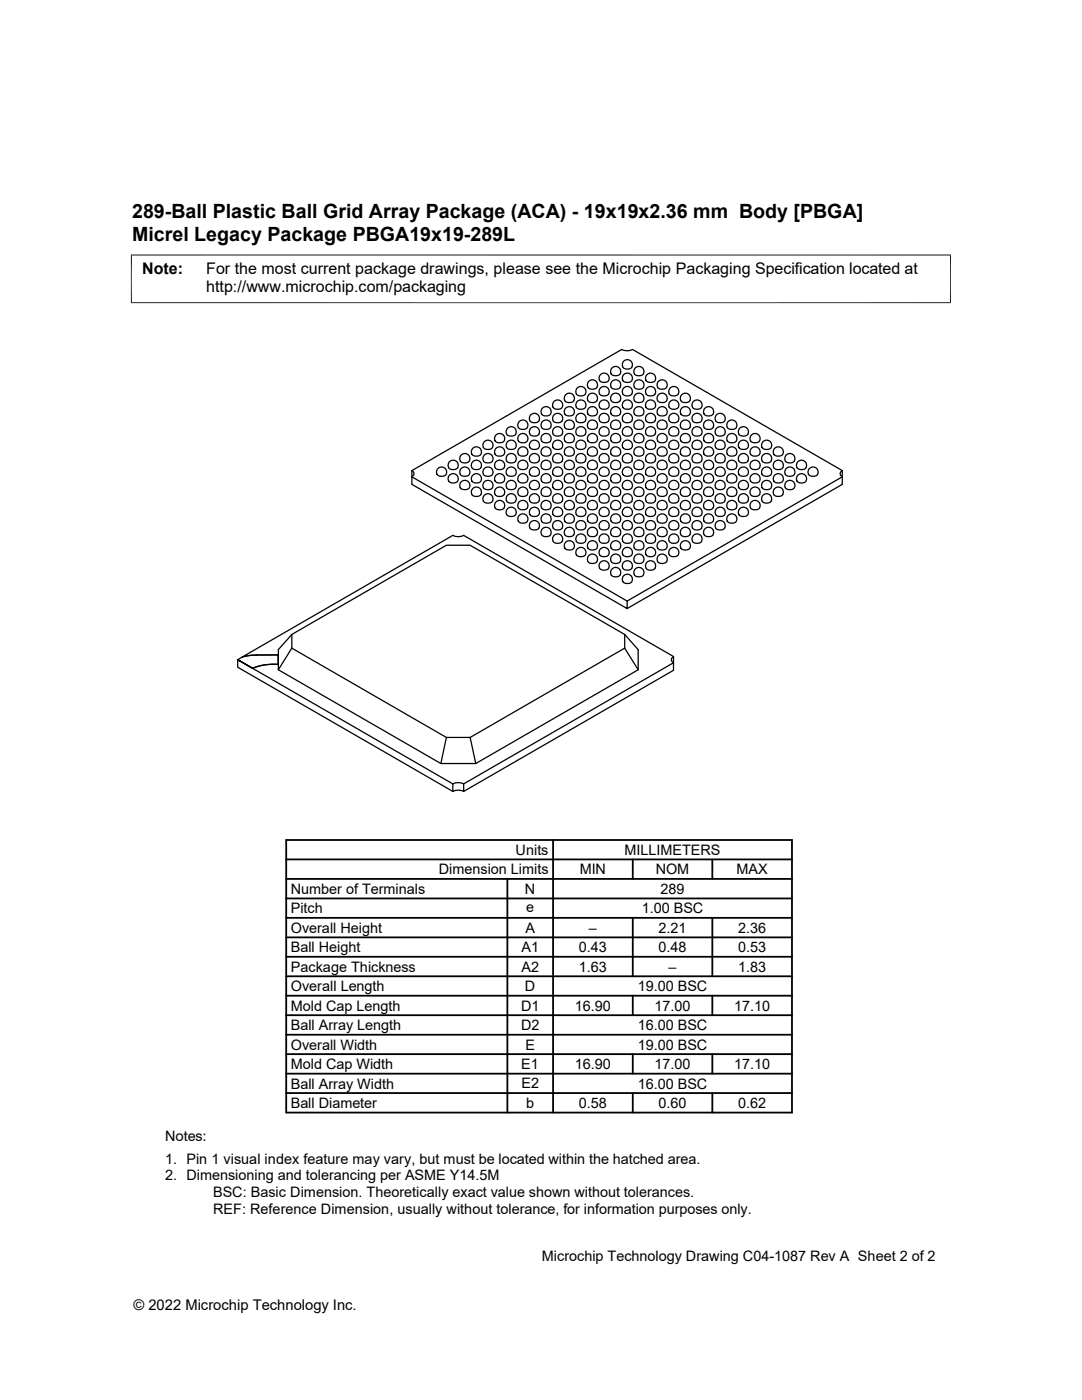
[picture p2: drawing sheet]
<svg xmlns="http://www.w3.org/2000/svg" width="216mm" height="279mm" viewBox="0 0 216 279" stroke-linecap="round" stroke-linejoin="round" font-family="sans-serif">
<g fill="none" stroke="#000" stroke-width=".25">
<path d="M112.7 79.9a1.23 1.23 0 0 0 1.8 0M112.7 79.9a1.01 1.01 0 0 1 .9-1.4 1.01 1.01 0 0 1 .9 1.4M115 78.6a1.23 1.23 0 0 0 1.8 0M115 78.6a1.01 1.01 0 0 1 .9-1.5 1.01 1.01 0 0 1 .9 1.5M117.3 79.9a1.23 1.23 0 0 0 1.8 0M117.3 79.9a1.01 1.01 0 0 1 .9-1.4 1.01 1.01 0 0 1 .9 1.4M117.5 76.1a.98 .98 0 0 1 1.5 .1 .98 .98 0 0 1-.4 1.4 .96 .96 0 0 1-1.2-.2 .96 .96 0 0 1 .1-1.3zM119.6 78.6a1.23 1.23 0 0 0 1.9 0M119.6 78.6a1.01 1.01 0 0 1 .9-1.5 1.01 1.01 0 0 1 1 1.5M119.8 74.8a.97 .97 0 0 1 1.5 0 .97 .97 0 0 1-.4 1.5 .95 .95 0 0 1-1.1-.2 .95 .95 0 0 1-.1-1.1zM121.9 79.9a1.23 1.23 0 0 0 1.9 0M121.9 79.9a1.01 1.01 0 0 1 1-1.4 1.01 1.01 0 0 1 .9 1.4"/>
<path d="M122.1 76.1a.98 .98 0 0 1 1.5 .1 .98 .98 0 0 1-.3 1.4 .96 .96 0 0 1-1.3-.2 .96 .96 0 0 1 .1-1.3zM122.1 73.4a.97 .97 0 0 1 1.5 .1 .97 .97 0 0 1-.3 1.5 .95 .95 0 0 1-1.2-.2 .95 .95 0 0 1-.1-1.2zM124.3 78.6a1.23 1.23 0 0 0 1.8 0M124.3 78.6a1.01 1.01 0 0 1 .9-1.5 1.01 1.01 0 0 1 .9 1.5M124.3 73.3a1.23 1.23 0 0 0 1.8 0M124.3 73.2a1.01 1.01 0 0 1 .9-1.4 1.01 1.01 0 0 1 .9 1.4M124.4 74.8a.97 .97 0 0 1 1.6 0 .97 .97 0 0 1-.4 1.5 .95 .95 0 0 1-1.2-.2 .95 .95 0 0 1-.1-1.1zM126.6 79.9a1.23 1.23 0 0 0 1.8 0M126.6 79.9a1.01 1.01 0 0 1 .9-1.4 1.01 1.01 0 0 1 .9 1.4M126.7 76.1a.98 .98 0 0 1 1.6 .1 .98 .98 0 0 1-.4 1.4 .96 .96 0 0 1-1.3-.2 .96 .96 0 0 1 .1-1.3zM126.7 73.4a.97 .97 0 0 1 1.6 .1 .97 .97 0 0 1-.4 1.5 .95 .95 0 0 1-1.2-.2 .95 .95 0 0 1-.1-1.2zM128.9 78.6a1.23 1.23 0 0 0 1.8 0"/>
<path d="M128.9 78.6a1.01 1.01 0 0 1 .9-1.5 1.01 1.01 0 0 1 .9 1.5M129.1 74.8a.97 .97 0 0 1 1.5 0 .97 .97 0 0 1-.4 1.5 .95 .95 0 0 1-1.1-.2 .95 .95 0 0 1-.2-1.1zM131.2 79.9a1.23 1.23 0 0 0 1.8 0M131.2 79.9a1.01 1.01 0 0 1 .9-1.4 1.01 1.01 0 0 1 .9 1.4M131.4 76.1a.98 .98 0 0 1 1.5 .1 .98 .98 0 0 1-.4 1.4 .96 .96 0 0 1-1.2-.2 .96 .96 0 0 1 .1-1.3zM133.5 78.6a1.23 1.23 0 0 0 1.9 0M133.5 78.6a1.01 1.01 0 0 1 1-1.5 1.01 1.01 0 0 1 .9 1.5M135.8 79.9a1.23 1.23 0 0 0 1.9 0M135.8 79.9a1.01 1.01 0 0 1 1-1.4 1.01 1.01 0 0 1 .9 1.4M82.2 93.9a.65 .65 0 0 1 .4 .6 .65 .65 0 0 1-.4 .6M82.2 95.2v-1.3l41.9-24.2a2.38 2.38 0 0 0 2.1 0l41.9 24.2v2.8l-43 24.8M87.4 93.5a.97 .97 0 0 1 1.5 0 .97 .97 0 0 1-.4 1.5 .95 .95 0 0 1-1.1-.2 .95 .95 0 0 1-.2-1.1z"/>
<path d="M89.5 93.3a1.23 1.23 0 0 0 1.8 0M89.5 93.3a1.01 1.01 0 0 1 .9-1.5 1.01 1.01 0 0 1 .9 1.5M89.7 94.8a.97 .97 0 0 1 1.5 .1 .97 .97 0 0 1-.4 1.5 .95 .95 0 0 1-1.1-.2 .95 .95 0 0 1-.1-1.2zM92 96.2a.97 .97 0 0 1 1.5 0 .97 .97 0 0 1-.3 1.5 .95 .95 0 0 1-1.2-.2 .95 .95 0 0 1-.1-1.1zM92 93.5a.97 .97 0 0 1 1.5 0 .97 .97 0 0 1-.3 1.5 .95 .95 0 0 1-1.2-.2 .95 .95 0 0 1-.1-1.1zM92 90.8a.98 .98 0 0 1 1.5 .1 .98 .98 0 0 1-.3 1.5 .96 .96 0 0 1-1.3-.3 .96 .96 0 0 1 .1-1.3zM94.1 93.3a1.23 1.23 0 0 0 1.9 0M94.1 93.3a1.01 1.01 0 0 1 1-1.5 1.01 1.01 0 0 1 .9 1.5M94.3 89.5a.97 .97 0 0 1 1.5 0 .97 .97 0 0 1-.3 1.5 .95 .95 0 0 1-1.2-.2 .95 .95 0 0 1-.1-1.1zM94.3 97.5a.98 .98 0 0 1 1.5 .1 .98 .98 0 0 1-.3 1.4 .96 .96 0 0 1-1.3-.2 .96 .96 0 0 1 .1-1.3zM94.3 94.8a.97 .97 0 0 1 1.5 .1 .97 .97 0 0 1-.3 1.5 .95 .95 0 0 1-1.2-.2 .95 .95 0 0 1-.1-1.2zM96.5 100a1.01 1.01 0 0 1 .9-1.5 1.01 1.01 0 0 1 .9 1.5"/>
<path d="M96.6 90.8a.98 .98 0 0 1 1.6 .1 .98 .98 0 0 1-.4 1.4 .96 .96 0 0 1-1.3-.2 .96 .96 0 0 1 .1-1.3zM96.6 88.2a.97 .97 0 0 1 1.5 0 .97 .97 0 0 1-.3 1.5 .95 .95 0 0 1-1.2-.2 .95 .95 0 0 1-.1-1.2zM96.6 96.2a.97 .97 0 0 1 1.5 0 .97 .97 0 0 1-.3 1.5 .95 .95 0 0 1-1.2-.2 .95 .95 0 0 1-.1-1.1zM96.6 93.5a.97 .97 0 0 1 1.5 0 .97 .97 0 0 1-.3 1.5 .95 .95 0 0 1-1.2-.2 .95 .95 0 0 1-.1-1.1zM98.8 93.3a1.23 1.23 0 0 0 1.8 0M98.8 93.3a1.01 1.01 0 0 1 .9-1.5 1.01 1.01 0 0 1 .9 1.5M99 89.5a.97 .97 0 0 1 1.5 0 .97 .97 0 0 1-.4 1.5 .95 .95 0 0 1-1.2-.2 .95 .95 0 0 1-.1-1.1zM99 86.8a.97 .97 0 0 1 1.5 .1 .97 .97 0 0 1-.4 1.4 .95 .95 0 0 1-1.2-.1 .95 .95 0 0 1-.1-1.2zM99 97.5a.98 .98 0 0 1 1.5 .1 .98 .98 0 0 1-.4 1.4 .96 .96 0 0 1-1.3-.2 .96 .96 0 0 1 .2-1.3zM99 94.8a.97 .97 0 0 1 1.5 .1 .97 .97 0 0 1-.4 1.5 .95 .95 0 0 1-1.2-.2 .95 .95 0 0 1-.1-1.2zM101.1 86.6a1.23 1.23 0 0 0 1.8 0M101.1 86.6a1.01 1.01 0 0 1 .9-1.4 1.01 1.01 0 0 1 .9 1.4"/>
<path d="M101.1 100a1.01 1.01 0 0 1 .9-1.5 1.01 1.01 0 0 1 .9 1.5M101.3 93.5a.97 .97 0 0 1 1.5 0 .97 .97 0 0 1-.4 1.5 .95 .95 0 0 1-1.1-.2 .95 .95 0 0 1-.2-1.1zM101.3 90.8a.98 .98 0 0 1 1.5 .1 .98 .98 0 0 1-.4 1.4 .96 .96 0 0 1-1.2-.2 .96 .96 0 0 1 .1-1.3zM101.3 88.2a.97 .97 0 0 1 1.5 0 .97 .97 0 0 1-.4 1.5 .95 .95 0 0 1-1.1-.2 .95 .95 0 0 1-.2-1.2zM101.3 96.2a.97 .97 0 0 1 1.5 0 .97 .97 0 0 1-.4 1.5 .95 .95 0 0 1-1.1-.2 .95 .95 0 0 1-.2-1.1zM103.4 93.3a1.23 1.23 0 0 0 1.8 0M103.4 93.3a1.01 1.01 0 0 1 .9-1.5 1.01 1.01 0 0 1 .9 1.5M103.6 94.8a.97 .97 0 0 1 1.5 .1 .97 .97 0 0 1-.4 1.5 .95 .95 0 0 1-1.1-.2 .95 .95 0 0 1-.1-1.2zM103.6 89.5a.97 .97 0 0 1 1.5 0 .97 .97 0 0 1-.4 1.5 .95 .95 0 0 1-1.1-.2 .95 .95 0 0 1-.1-1.1zM103.6 86.8a.97 .97 0 0 1 1.5 .1 .97 .97 0 0 1-.4 1.4 .95 .95 0 0 1-1.1-.1 .95 .95 0 0 1-.1-1.2zM103.6 84.1a.98 .98 0 0 1 1.5 .1 .98 .98 0 0 1-.4 1.5 .96 .96 0 0 1-1.2-.3 .96 .96 0 0 1 .1-1.3zM103.6 97.5a.98 .98 0 0 1 1.5 .1 .98 .98 0 0 1-.4 1.4 .96 .96 0 0 1-1.2-.2 .96 .96 0 0 1 .1-1.3z"/>
<path d="M105.7 86.6a1.23 1.23 0 0 0 1.8 0M105.7 86.6a1.01 1.01 0 0 1 .9-1.4 1.01 1.01 0 0 1 .9 1.4M105.7 100a1.01 1.01 0 0 1 .9-1.5 1.01 1.01 0 0 1 .9 1.5M105.9 82.8a.98 .98 0 0 1 1.5 0 .98 .98 0 0 1-.4 1.5 .96 .96 0 0 1-1.2-.2 .96 .96 0 0 1 .1-1.3zM105.9 96.2a.97 .97 0 0 1 1.5 0 .97 .97 0 0 1-.4 1.5 .95 .95 0 0 1-1.1-.2 .95 .95 0 0 1-.1-1.1zM105.9 93.5a.97 .97 0 0 1 1.5 0 .97 .97 0 0 1-.4 1.5 .95 .95 0 0 1-1.1-.2 .95 .95 0 0 1-.1-1.1zM105.9 90.8a.98 .98 0 0 1 1.5 .1 .98 .98 0 0 1-.4 1.5 .96 .96 0 0 1-1.2-.3 .96 .96 0 0 1 .1-1.3zM105.9 88.2a.97 .97 0 0 1 1.5 0 .97 .97 0 0 1-.4 1.5 .95 .95 0 0 1-1.1-.2 .95 .95 0 0 1-.1-1.2zM108.1 93.3a1.23 1.23 0 0 0 1.8 0M108.1 93.3a1.01 1.01 0 0 1 .9-1.5 1.01 1.01 0 0 1 .9 1.5M108.2 84.1a.98 .98 0 0 1 1.6 .1 .98 .98 0 0 1-.4 1.5 .96 .96 0 0 1-1.3-.3 .96 .96 0 0 1 .1-1.3zM108.2 81.5a.97 .97 0 0 1 1.5 0 .97 .97 0 0 1-.3 1.5 .95 .95 0 0 1-1.2-.2 .95 .95 0 0 1-.1-1.2z"/>
<path d="M108.2 97.5a.98 .98 0 0 1 1.6 .1 .98 .98 0 0 1-.4 1.4 .96 .96 0 0 1-1.3-.2 .96 .96 0 0 1 .1-1.3zM108.2 94.8a.97 .97 0 0 1 1.5 .1 .97 .97 0 0 1-.3 1.5 .95 .95 0 0 1-1.2-.2 .95 .95 0 0 1-.1-1.2zM108.2 89.5a.97 .97 0 0 1 1.5 0 .97 .97 0 0 1-.3 1.5 .95 .95 0 0 1-1.2-.2 .95 .95 0 0 1-.1-1.1zM108.2 86.8a.97 .97 0 0 1 1.5 .1 .97 .97 0 0 1-.3 1.4 .95 .95 0 0 1-1.2-.1 .95 .95 0 0 1-.1-1.2zM110.4 86.6a1.23 1.23 0 0 0 1.8 0M110.4 86.6a1.01 1.01 0 0 1 .9-1.4 1.01 1.01 0 0 1 .9 1.4M110.4 100a1.01 1.01 0 0 1 .9-1.5 1.01 1.01 0 0 1 .9 1.5M110.5 82.8a.98 .98 0 0 1 1.6 0 .98 .98 0 0 1-.4 1.5 .96 .96 0 0 1-1.3-.2 .96 .96 0 0 1 .1-1.3zM110.5 80.1a.97 .97 0 0 1 1.6 .1 .97 .97 0 0 1-.4 1.4 .95 .95 0 0 1-1.2-.1 .95 .95 0 0 1-.1-1.2zM110.5 96.2a.97 .97 0 0 1 1.6 0 .97 .97 0 0 1-.4 1.5 .95 .95 0 0 1-1.2-.2 .95 .95 0 0 1-.1-1.1zM110.5 93.5a.97 .97 0 0 1 1.6 0 .97 .97 0 0 1-.4 1.5 .95 .95 0 0 1-1.2-.2 .95 .95 0 0 1-.1-1.1zM110.5 90.8a.98 .98 0 0 1 1.6 .1 .98 .98 0 0 1-.4 1.5 .96 .96 0 0 1-1.3-.3 .96 .96 0 0 1 .1-1.3z"/>
<path d="M110.5 88.2a.97 .97 0 0 1 1.6 0 .97 .97 0 0 1-.4 1.5 .95 .95 0 0 1-1.2-.2 .95 .95 0 0 1-.1-1.2zM112.7 93.3a1.23 1.23 0 0 0 1.8 0M112.7 93.3a1.01 1.01 0 0 1 .9-1.5 1.01 1.01 0 0 1 .9 1.5M112.9 86.8a.97 .97 0 0 1 1.5 .1 .97 .97 0 0 1-.4 1.4 .95 .95 0 0 1-1.1-.1 .95 .95 0 0 1-.2-1.2zM112.9 84.1a.98 .98 0 0 1 1.5 .1 .98 .98 0 0 1-.4 1.5 .96 .96 0 0 1-1.2-.3 .96 .96 0 0 1 .1-1.3zM112.9 81.5a.97 .97 0 0 1 1.5 0 .97 .97 0 0 1-.4 1.5 .95 .95 0 0 1-1.1-.2 .95 .95 0 0 1-.2-1.2zM112.9 97.5a.98 .98 0 0 1 1.5 .1 .98 .98 0 0 1-.4 1.4 .96 .96 0 0 1-1.2-.2 .96 .96 0 0 1 .1-1.3zM112.9 94.8a.97 .97 0 0 1 1.5 .1 .97 .97 0 0 1-.4 1.5 .95 .95 0 0 1-1.1-.2 .95 .95 0 0 1-.2-1.2zM112.9 89.5a.97 .97 0 0 1 1.5 0 .97 .97 0 0 1-.4 1.5 .95 .95 0 0 1-1.1-.2 .95 .95 0 0 1-.2-1.1zM115 86.6a1.23 1.23 0 0 0 1.8 0M115 86.6a1.01 1.01 0 0 1 .9-1.4 1.01 1.01 0 0 1 .9 1.4M115 100a1.01 1.01 0 0 1 .9-1.5 1.01 1.01 0 0 1 .9 1.5"/>
<path d="M115.2 88.2a.97 .97 0 0 1 1.5 0 .97 .97 0 0 1-.4 1.5 .95 .95 0 0 1-1.1-.2 .95 .95 0 0 1-.2-1.2zM115.2 82.8a.98 .98 0 0 1 1.5 0 .98 .98 0 0 1-.4 1.5 .96 .96 0 0 1-1.2-.2 .96 .96 0 0 1 .1-1.3zM115.2 80.1a.97 .97 0 0 1 1.5 .1 .97 .97 0 0 1-.4 1.4 .95 .95 0 0 1-1.1-.1 .95 .95 0 0 1-.2-1.2zM115.2 96.2a.97 .97 0 0 1 1.5 0 .97 .97 0 0 1-.4 1.5 .95 .95 0 0 1-1.1-.2 .95 .95 0 0 1-.2-1.1zM115.2 93.5a.97 .97 0 0 1 1.5 0 .97 .97 0 0 1-.4 1.5 .95 .95 0 0 1-1.1-.2 .95 .95 0 0 1-.2-1.1zM115.2 90.8a.98 .98 0 0 1 1.5 .1 .98 .98 0 0 1-.4 1.5 .96 .96 0 0 1-1.2-.3 .96 .96 0 0 1 .1-1.3zM117.3 93.3a1.23 1.23 0 0 0 1.8 0M117.3 93.3a1.01 1.01 0 0 1 .9-1.5 1.01 1.01 0 0 1 .9 1.5M117.5 81.5a.97 .97 0 0 1 1.5 0 .97 .97 0 0 1-.4 1.5 .95 .95 0 0 1-1.1-.2 .95 .95 0 0 1-.2-1.2zM117.5 89.5a.97 .97 0 0 1 1.5 0 .97 .97 0 0 1-.4 1.5 .95 .95 0 0 1-1.1-.2 .95 .95 0 0 1-.2-1.1zM117.5 86.8a.97 .97 0 0 1 1.5 .1 .97 .97 0 0 1-.4 1.4 .95 .95 0 0 1-1.1-.1 .95 .95 0 0 1-.2-1.2zM117.5 84.1a.98 .98 0 0 1 1.5 .1 .98 .98 0 0 1-.4 1.5 .96 .96 0 0 1-1.2-.3 .96 .96 0 0 1 .1-1.3z"/>
<path d="M117.5 97.5a.98 .98 0 0 1 1.5 .1 .98 .98 0 0 1-.4 1.4 .96 .96 0 0 1-1.2-.2 .96 .96 0 0 1 .1-1.3zM117.5 94.8a.97 .97 0 0 1 1.5 .1 .97 .97 0 0 1-.4 1.5 .95 .95 0 0 1-1.1-.2 .95 .95 0 0 1-.2-1.2zM119.6 86.6a1.23 1.23 0 0 0 1.9 0M119.6 86.6a1.01 1.01 0 0 1 .9-1.4 1.01 1.01 0 0 1 1 1.4M119.6 100a1.01 1.01 0 0 1 .9-1.5 1.01 1.01 0 0 1 1 1.5M119.8 82.8a.98 .98 0 0 1 1.5 0 .98 .98 0 0 1-.4 1.5 .96 .96 0 0 1-1.2-.2 .96 .96 0 0 1 .1-1.3zM119.8 90.8a.98 .98 0 0 1 1.5 .1 .98 .98 0 0 1-.4 1.4 .96 .96 0 0 1-1.2-.2 .96 .96 0 0 1 .1-1.3zM119.8 80.1a.97 .97 0 0 1 1.5 .1 .97 .97 0 0 1-.4 1.4 .95 .95 0 0 1-1.1-.1 .95 .95 0 0 1-.1-1.2zM119.8 88.2a.97 .97 0 0 1 1.5 0 .97 .97 0 0 1-.4 1.5 .95 .95 0 0 1-1.1-.2 .95 .95 0 0 1-.1-1.2zM119.8 96.2a.97 .97 0 0 1 1.5 0 .97 .97 0 0 1-.4 1.5 .95 .95 0 0 1-1.1-.2 .95 .95 0 0 1-.1-1.1zM119.8 93.5a.97 .97 0 0 1 1.5 0 .97 .97 0 0 1-.4 1.5 .95 .95 0 0 1-1.1-.2 .95 .95 0 0 1-.1-1.1zM121.9 93.3a1.23 1.23 0 0 0 1.9 0"/>
<path d="M121.9 93.3a1.01 1.01 0 0 1 1-1.5 1.01 1.01 0 0 1 .9 1.5M122.1 84.1a.98 .98 0 0 1 1.5 .1 .98 .98 0 0 1-.3 1.5 .96 .96 0 0 1-1.3-.3 .96 .96 0 0 1 .1-1.3zM122.1 81.5a.97 .97 0 0 1 1.5 0 .97 .97 0 0 1-.3 1.5 .95 .95 0 0 1-1.2-.2 .95 .95 0 0 1-.1-1.2zM122.1 89.5a.97 .97 0 0 1 1.5 0 .97 .97 0 0 1-.3 1.5 .95 .95 0 0 1-1.2-.2 .95 .95 0 0 1-.1-1.1zM122.1 86.8a.97 .97 0 0 1 1.5 .1 .97 .97 0 0 1-.3 1.4 .95 .95 0 0 1-1.2-.1 .95 .95 0 0 1-.1-1.2zM122.1 97.5a.98 .98 0 0 1 1.5 .1 .98 .98 0 0 1-.3 1.4 .96 .96 0 0 1-1.3-.2 .96 .96 0 0 1 .1-1.3zM122.1 94.8a.97 .97 0 0 1 1.5 .1 .97 .97 0 0 1-.3 1.5 .95 .95 0 0 1-1.2-.2 .95 .95 0 0 1-.1-1.2zM124.3 86.6a1.23 1.23 0 0 0 1.8 0M124.3 86.6a1.01 1.01 0 0 1 .9-1.4 1.01 1.01 0 0 1 .9 1.4M124.3 100a1.01 1.01 0 0 1 .9-1.5 1.01 1.01 0 0 1 .9 1.5M124.4 93.5a.97 .97 0 0 1 1.6 0 .97 .97 0 0 1-.4 1.5 .95 .95 0 0 1-1.2-.2 .95 .95 0 0 1-.1-1.1zM124.4 82.8a.98 .98 0 0 1 1.6 0 .98 .98 0 0 1-.4 1.5 .96 .96 0 0 1-1.3-.2 .96 .96 0 0 1 .1-1.3z"/>
<path d="M124.4 90.8a.98 .98 0 0 1 1.6 .1 .98 .98 0 0 1-.4 1.5 .96 .96 0 0 1-1.3-.3 .96 .96 0 0 1 .1-1.3zM124.4 80.1a.97 .97 0 0 1 1.6 .1 .97 .97 0 0 1-.4 1.4 .95 .95 0 0 1-1.2-.1 .95 .95 0 0 1-.1-1.2zM124.4 88.2a.97 .97 0 0 1 1.6 0 .97 .97 0 0 1-.4 1.5 .95 .95 0 0 1-1.2-.2 .95 .95 0 0 1-.1-1.2zM124.4 96.2a.97 .97 0 0 1 1.6 0 .97 .97 0 0 1-.4 1.5 .95 .95 0 0 1-1.2-.2 .95 .95 0 0 1-.1-1.1zM126.6 93.3a1.23 1.23 0 0 0 1.8 0M126.6 93.3a1.01 1.01 0 0 1 .9-1.5 1.01 1.01 0 0 1 .9 1.5M126.7 86.8a.97 .97 0 0 1 1.6 .1 .97 .97 0 0 1-.4 1.4 .95 .95 0 0 1-1.2-.1 .95 .95 0 0 1-.1-1.2zM126.7 94.8a.97 .97 0 0 1 1.6 .1 .97 .97 0 0 1-.4 1.5 .95 .95 0 0 1-1.2-.2 .95 .95 0 0 1-.1-1.2zM126.7 84.1a.98 .98 0 0 1 1.6 .1 .98 .98 0 0 1-.4 1.5 .96 .96 0 0 1-1.3-.3 .96 .96 0 0 1 .1-1.3zM126.7 81.5a.97 .97 0 0 1 1.6 0 .97 .97 0 0 1-.4 1.5 .95 .95 0 0 1-1.2-.2 .95 .95 0 0 1-.1-1.2zM126.7 89.5a.97 .97 0 0 1 1.6 0 .97 .97 0 0 1-.4 1.5 .95 .95 0 0 1-1.2-.2 .95 .95 0 0 1-.1-1.1zM126.7 97.5a.98 .98 0 0 1 1.6 .1 .98 .98 0 0 1-.4 1.4 .96 .96 0 0 1-1.3-.2 .96 .96 0 0 1 .1-1.3z"/>
<path d="M128.9 86.6a1.23 1.23 0 0 0 1.8 0M128.9 86.6a1.01 1.01 0 0 1 .9-1.4 1.01 1.01 0 0 1 .9 1.4M128.9 100a1.01 1.01 0 0 1 .9-1.5 1.01 1.01 0 0 1 .9 1.5M129.1 88.2a.97 .97 0 0 1 1.5 0 .97 .97 0 0 1-.4 1.5 .95 .95 0 0 1-1.1-.2 .95 .95 0 0 1-.2-1.2zM129.1 96.2a.97 .97 0 0 1 1.5 0 .97 .97 0 0 1-.4 1.5 .95 .95 0 0 1-1.1-.2 .95 .95 0 0 1-.2-1.1zM129.1 93.5a.97 .97 0 0 1 1.5 0 .97 .97 0 0 1-.4 1.5 .95 .95 0 0 1-1.1-.2 .95 .95 0 0 1-.2-1.1zM129.1 82.8a.98 .98 0 0 1 1.5 0 .98 .98 0 0 1-.4 1.5 .96 .96 0 0 1-1.2-.2 .96 .96 0 0 1 .1-1.3zM129.1 90.8a.98 .98 0 0 1 1.5 .1 .98 .98 0 0 1-.4 1.5 .96 .96 0 0 1-1.2-.3 .96 .96 0 0 1 .1-1.3zM129.1 80.1a.97 .97 0 0 1 1.5 .1 .97 .97 0 0 1-.4 1.4 .95 .95 0 0 1-1.1-.1 .95 .95 0 0 1-.2-1.2zM131.2 93.3a1.23 1.23 0 0 0 1.8 0M131.2 93.3a1.01 1.01 0 0 1 .9-1.5 1.01 1.01 0 0 1 .9 1.5M131.4 89.5a.97 .97 0 0 1 1.5 0 .97 .97 0 0 1-.4 1.5 .95 .95 0 0 1-1.1-.2 .95 .95 0 0 1-.1-1.1z"/>
<path d="M131.4 97.5a.98 .98 0 0 1 1.5 .1 .98 .98 0 0 1-.4 1.4 .96 .96 0 0 1-1.2-.2 .96 .96 0 0 1 .1-1.3zM131.4 86.8a.97 .97 0 0 1 1.5 .1 .97 .97 0 0 1-.4 1.4 .95 .95 0 0 1-1.1-.1 .95 .95 0 0 1-.1-1.2zM131.4 94.8a.97 .97 0 0 1 1.5 .1 .97 .97 0 0 1-.4 1.5 .95 .95 0 0 1-1.1-.2 .95 .95 0 0 1-.1-1.2zM131.4 84.1a.98 .98 0 0 1 1.5 .1 .98 .98 0 0 1-.4 1.5 .96 .96 0 0 1-1.2-.3 .96 .96 0 0 1 .1-1.3zM131.4 81.5a.97 .97 0 0 1 1.5 0 .97 .97 0 0 1-.4 1.5 .95 .95 0 0 1-1.1-.2 .95 .95 0 0 1-.1-1.2zM133.5 100a1.01 1.01 0 0 1 1-1.5 1.01 1.01 0 0 1 .9 1.5M133.5 86.6a1.23 1.23 0 0 0 1.9 0M133.5 86.6a1.01 1.01 0 0 1 1-1.4 1.01 1.01 0 0 1 .9 1.4M133.7 90.8a.98 .98 0 0 1 1.5 .1 .98 .98 0 0 1-.3 1.4 .96 .96 0 0 1-1.3-.2 .96 .96 0 0 1 .1-1.3zM133.7 88.2a.97 .97 0 0 1 1.5 0 .97 .97 0 0 1-.3 1.5 .95 .95 0 0 1-1.2-.2 .95 .95 0 0 1-.1-1.2zM133.7 96.2a.97 .97 0 0 1 1.5 0 .97 .97 0 0 1-.3 1.5 .95 .95 0 0 1-1.2-.2 .95 .95 0 0 1-.1-1.1zM133.7 93.5a.97 .97 0 0 1 1.5 0 .97 .97 0 0 1-.3 1.5 .95 .95 0 0 1-1.2-.2 .95 .95 0 0 1-.1-1.1z"/>
<path d="M133.7 82.8a.98 .98 0 0 1 1.5 0 .98 .98 0 0 1-.3 1.5 .96 .96 0 0 1-1.3-.2 .96 .96 0 0 1 .1-1.3zM133.7 80.1a.97 .97 0 0 1 1.5 .1 .97 .97 0 0 1-.3 1.4 .95 .95 0 0 1-1.2-.1 .95 .95 0 0 1-.1-1.2zM135.8 93.3a1.23 1.23 0 0 0 1.9 0M135.8 93.3a1.01 1.01 0 0 1 1-1.5 1.01 1.01 0 0 1 .9 1.5M136 89.5a.97 .97 0 0 1 1.5 0 .97 .97 0 0 1-.3 1.5 .95 .95 0 0 1-1.2-.2 .95 .95 0 0 1-.1-1.1zM136 97.5a.98 .98 0 0 1 1.5 .1 .98 .98 0 0 1-.3 1.4 .96 .96 0 0 1-1.3-.2 .96 .96 0 0 1 .1-1.3zM136 86.8a.97 .97 0 0 1 1.5 .1 .97 .97 0 0 1-.3 1.4 .95 .95 0 0 1-1.2-.1 .95 .95 0 0 1-.1-1.2zM136 94.8a.97 .97 0 0 1 1.5 .1 .97 .97 0 0 1-.3 1.5 .95 .95 0 0 1-1.2-.2 .95 .95 0 0 1-.1-1.2zM136 84.1a.98 .98 0 0 1 1.5 .1 .98 .98 0 0 1-.3 1.5 .96 .96 0 0 1-1.3-.3 .96 .96 0 0 1 .1-1.3zM136 81.5a.97 .97 0 0 1 1.5 0 .97 .97 0 0 1-.3 1.5 .95 .95 0 0 1-1.2-.2 .95 .95 0 0 1-.1-1.2zM138.2 100a1.01 1.01 0 0 1 .9-1.5 1.01 1.01 0 0 1 .9 1.5M138.2 86.6a1.23 1.23 0 0 0 1.8 0"/>
<path d="M138.2 86.6a1.01 1.01 0 0 1 .9-1.4 1.01 1.01 0 0 1 .9 1.4M138.3 93.5a.97 .97 0 0 1 1.6 0 .97 .97 0 0 1-.4 1.5 .95 .95 0 0 1-1.2-.2 .95 .95 0 0 1-.1-1.1zM138.3 90.8a.98 .98 0 0 1 1.6 .1 .98 .98 0 0 1-.4 1.4 .96 .96 0 0 1-1.3-.2 .96 .96 0 0 1 .1-1.3zM138.3 88.2a.97 .97 0 0 1 1.6 0 .97 .97 0 0 1-.4 1.5 .95 .95 0 0 1-1.2-.2 .95 .95 0 0 1-.1-1.2zM138.3 96.2a.97 .97 0 0 1 1.6 0 .97 .97 0 0 1-.4 1.5 .95 .95 0 0 1-1.2-.2 .95 .95 0 0 1-.1-1.1zM138.3 82.8a.98 .98 0 0 1 1.6 0 .98 .98 0 0 1-.4 1.5 .96 .96 0 0 1-1.3-.2 .96 .96 0 0 1 .1-1.3zM138.3 80.1a.97 .97 0 0 1 1.6 .1 .97 .97 0 0 1-.4 1.4 .95 .95 0 0 1-1.2-.1 .95 .95 0 0 1-.1-1.2zM140.5 93.3a1.23 1.23 0 0 0 1.8 0M140.5 93.3a1.01 1.01 0 0 1 .9-1.5 1.01 1.01 0 0 1 .9 1.5M140.7 94.8a.97 .97 0 0 1 1.5 .1 .97 .97 0 0 1-.4 1.5 .95 .95 0 0 1-1.2-.2 .95 .95 0 0 1-.1-1.2zM140.7 89.5a.97 .97 0 0 1 1.5 0 .97 .97 0 0 1-.4 1.5 .95 .95 0 0 1-1.2-.2 .95 .95 0 0 1-.1-1.1zM140.7 97.5a.98 .98 0 0 1 1.5 .1 .98 .98 0 0 1-.4 1.4 .96 .96 0 0 1-1.3-.2 .96 .96 0 0 1 .2-1.3z"/>
<path d="M140.7 86.8a.97 .97 0 0 1 1.5 .1 .97 .97 0 0 1-.4 1.4 .95 .95 0 0 1-1.2-.1 .95 .95 0 0 1-.1-1.2zM140.7 84.1a.98 .98 0 0 1 1.5 .1 .98 .98 0 0 1-.4 1.5 .96 .96 0 0 1-1.3-.3 .96 .96 0 0 1 .2-1.3zM140.7 81.5a.97 .97 0 0 1 1.5 0 .97 .97 0 0 1-.4 1.5 .95 .95 0 0 1-1.2-.2 .95 .95 0 0 1-.1-1.2zM142.8 100a1.01 1.01 0 0 1 .9-1.5 1.01 1.01 0 0 1 .9 1.5M142.8 86.6a1.23 1.23 0 0 0 1.8 0M142.8 86.6a1.01 1.01 0 0 1 .9-1.4 1.01 1.01 0 0 1 .9 1.4M143 96.2a.97 .97 0 0 1 1.5 0 .97 .97 0 0 1-.4 1.5 .95 .95 0 0 1-1.1-.2 .95 .95 0 0 1-.2-1.1zM143 93.5a.97 .97 0 0 1 1.5 0 .97 .97 0 0 1-.4 1.5 .95 .95 0 0 1-1.1-.2 .95 .95 0 0 1-.2-1.1zM143 90.8a.98 .98 0 0 1 1.5 .1 .98 .98 0 0 1-.4 1.4 .96 .96 0 0 1-1.2-.2 .96 .96 0 0 1 .1-1.3zM143 88.2a.97 .97 0 0 1 1.5 0 .97 .97 0 0 1-.4 1.5 .95 .95 0 0 1-1.1-.2 .95 .95 0 0 1-.2-1.2zM143 82.8a.98 .98 0 0 1 1.5 0 .98 .98 0 0 1-.4 1.5 .96 .96 0 0 1-1.2-.2 .96 .96 0 0 1 .1-1.3zM145.1 93.3a1.23 1.23 0 0 0 1.8 0"/>
<path d="M145.1 93.3a1.01 1.01 0 0 1 .9-1.5 1.01 1.01 0 0 1 .9 1.5M145.3 97.5a.98 .98 0 0 1 1.5 .1 .98 .98 0 0 1-.4 1.4 .96 .96 0 0 1-1.2-.2 .96 .96 0 0 1 .1-1.3zM145.3 94.8a.97 .97 0 0 1 1.5 .1 .97 .97 0 0 1-.4 1.5 .95 .95 0 0 1-1.1-.2 .95 .95 0 0 1-.1-1.2zM145.3 89.5a.97 .97 0 0 1 1.5 0 .97 .97 0 0 1-.4 1.5 .95 .95 0 0 1-1.1-.2 .95 .95 0 0 1-.1-1.1zM145.3 86.8a.97 .97 0 0 1 1.5 .1 .97 .97 0 0 1-.4 1.4 .95 .95 0 0 1-1.1-.1 .95 .95 0 0 1-.1-1.2zM145.3 84.1a.98 .98 0 0 1 1.5 .1 .98 .98 0 0 1-.4 1.5 .96 .96 0 0 1-1.2-.3 .96 .96 0 0 1 .1-1.3zM147.4 100a1.01 1.01 0 0 1 .9-1.5 1.01 1.01 0 0 1 .9 1.5M147.4 86.6a1.23 1.23 0 0 0 1.8 0M147.4 86.6a1.01 1.01 0 0 1 .9-1.4 1.01 1.01 0 0 1 .9 1.4M147.6 96.2a.97 .97 0 0 1 1.5 0 .97 .97 0 0 1-.4 1.5 .95 .95 0 0 1-1.1-.2 .95 .95 0 0 1-.1-1.1zM147.6 93.5a.97 .97 0 0 1 1.5 0 .97 .97 0 0 1-.4 1.5 .95 .95 0 0 1-1.1-.2 .95 .95 0 0 1-.1-1.1zM147.6 90.8a.98 .98 0 0 1 1.5 .1 .98 .98 0 0 1-.4 1.5 .96 .96 0 0 1-1.2-.3 .96 .96 0 0 1 .1-1.3z"/>
<path d="M147.6 88.2a.97 .97 0 0 1 1.5 0 .97 .97 0 0 1-.4 1.5 .95 .95 0 0 1-1.1-.2 .95 .95 0 0 1-.1-1.2zM149.8 93.3a1.23 1.23 0 0 0 1.8 0M149.8 93.3a1.01 1.01 0 0 1 .9-1.5 1.01 1.01 0 0 1 .9 1.5M149.9 97.5a.98 .98 0 0 1 1.6 .1 .98 .98 0 0 1-.4 1.4 .96 .96 0 0 1-1.3-.2 .96 .96 0 0 1 .1-1.3zM149.9 94.8a.97 .97 0 0 1 1.5 .1 .97 .97 0 0 1-.3 1.5 .95 .95 0 0 1-1.2-.2 .95 .95 0 0 1-.1-1.2zM149.9 89.5a.97 .97 0 0 1 1.5 0 .97 .97 0 0 1-.3 1.5 .95 .95 0 0 1-1.2-.2 .95 .95 0 0 1-.1-1.1zM149.9 86.8a.97 .97 0 0 1 1.5 .1 .97 .97 0 0 1-.3 1.4 .95 .95 0 0 1-1.2-.1 .95 .95 0 0 1-.1-1.2zM152.1 100a1.01 1.01 0 0 1 .9-1.5 1.01 1.01 0 0 1 .9 1.5M152.2 96.2a.97 .97 0 0 1 1.6 0 .97 .97 0 0 1-.4 1.5 .95 .95 0 0 1-1.2-.2 .95 .95 0 0 1-.1-1.1zM152.2 93.5a.97 .97 0 0 1 1.6 0 .97 .97 0 0 1-.4 1.5 .95 .95 0 0 1-1.2-.2 .95 .95 0 0 1-.1-1.1zM152.2 90.8a.98 .98 0 0 1 1.6 .1 .98 .98 0 0 1-.4 1.5 .96 .96 0 0 1-1.3-.3 .96 .96 0 0 1 .1-1.3zM152.2 88.2a.97 .97 0 0 1 1.6 0 .97 .97 0 0 1-.4 1.5 .95 .95 0 0 1-1.2-.2 .95 .95 0 0 1-.1-1.2z"/>
<path d="M154.4 93.3a1.23 1.23 0 0 0 1.8 0M154.4 93.3a1.01 1.01 0 0 1 .9-1.5 1.01 1.01 0 0 1 .9 1.5M154.6 97.5a.98 .98 0 0 1 1.5 .1 .98 .98 0 0 1-.4 1.4 .96 .96 0 0 1-1.2-.2 .96 .96 0 0 1 .1-1.3zM154.6 94.8a.97 .97 0 0 1 1.5 .1 .97 .97 0 0 1-.4 1.5 .95 .95 0 0 1-1.1-.2 .95 .95 0 0 1-.2-1.2zM154.6 89.5a.97 .97 0 0 1 1.5 0 .97 .97 0 0 1-.4 1.5 .95 .95 0 0 1-1.1-.2 .95 .95 0 0 1-.2-1.1zM156.9 96.2a.97 .97 0 0 1 1.5 0 .97 .97 0 0 1-.4 1.5 .95 .95 0 0 1-1.1-.2 .95 .95 0 0 1-.2-1.1zM156.9 93.5a.97 .97 0 0 1 1.5 0 .97 .97 0 0 1-.4 1.5 .95 .95 0 0 1-1.1-.2 .95 .95 0 0 1-.2-1.1zM156.9 90.8a.98 .98 0 0 1 1.5 .1 .98 .98 0 0 1-.4 1.5 .96 .96 0 0 1-1.2-.3 .96 .96 0 0 1 .1-1.3zM159 93.3a1.23 1.23 0 0 0 1.8 0M159 93.3a1.01 1.01 0 0 1 .9-1.5 1.01 1.01 0 0 1 .9 1.5M159.2 94.8a.97 .97 0 0 1 1.5 .1 .97 .97 0 0 1-.4 1.5 .95 .95 0 0 1-1.1-.2 .95 .95 0 0 1-.1-1.2zM161.5 93.5a.97 .97 0 0 1 1.5 0 .97 .97 0 0 1-.4 1.5 .95 .95 0 0 1-1.1-.2 .95 .95 0 0 1-.1-1.1z"/>
<path d="M168.1 95.2l-43 24.8v1.5l-42.9-24.8v-1.5l42.9 24.8M168.1 93.9a.65 .65 0 0 0-.5 .6 .65 .65 0 0 0 .5 .6M90.4 106.8l-42 24.3M90.4 106.8a2.33 2.33 0 0 0 2.1 0M92.5 106.8l41.9 24.2M96.5 100a1.23 1.23 0 0 0 1.8 0M98.8 101.3a1.23 1.23 0 0 0 1.8 0M98.8 101.3a1.01 1.01 0 0 1 .9-1.4 1.01 1.01 0 0 1 .9 1.4M101.1 100a1.23 1.23 0 0 0 1.8 0M101.3 101.5a.97 .97 0 0 1 1.5 .1 .97 .97 0 0 1-.4 1.4 .95 .95 0 0 1-1.1-.1 .95 .95 0 0 1-.2-1.2zM103.4 101.3a1.23 1.23 0 0 0 1.8 0M103.4 101.3a1.01 1.01 0 0 1 .9-1.4 1.01 1.01 0 0 1 .9 1.4"/>
<path d="M103.6 102.9a.97 .97 0 0 1 1.5 0 .97 .97 0 0 1-.4 1.5 .95 .95 0 0 1-1.1-.2 .95 .95 0 0 1-.1-1.2zM105.7 100a1.23 1.23 0 0 0 1.8 0M105.9 104.2a.98 .98 0 0 1 1.5 0 .98 .98 0 0 1-.4 1.5 .96 .96 0 0 1-1.2-.2 .96 .96 0 0 1 .1-1.3zM105.9 101.5a.97 .97 0 0 1 1.5 .1 .97 .97 0 0 1-.4 1.4 .95 .95 0 0 1-1.1-.1 .95 .95 0 0 1-.1-1.2zM108.1 101.3a1.23 1.23 0 0 0 1.8 0M108.1 101.3a1.01 1.01 0 0 1 .9-1.4 1.01 1.01 0 0 1 .9 1.4M108.2 105.5a.98 .98 0 0 1 1.6 .1 .98 .98 0 0 1-.4 1.5 .96 .96 0 0 1-1.3-.3 .96 .96 0 0 1 .1-1.3zM108.2 102.9a.97 .97 0 0 1 1.5 0 .97 .97 0 0 1-.3 1.5 .95 .95 0 0 1-1.2-.2 .95 .95 0 0 1-.1-1.2zM110.4 100a1.23 1.23 0 0 0 1.8 0M110.4 108a1.23 1.23 0 0 0 1.8 0M110.4 108a1.01 1.01 0 0 1 .9-1.4 1.01 1.01 0 0 1 .9 1.4M110.5 104.2a.98 .98 0 0 1 1.6 0 .98 .98 0 0 1-.4 1.5 .96 .96 0 0 1-1.3-.2 .96 .96 0 0 1 .1-1.3z"/>
<path d="M110.5 101.5a.97 .97 0 0 1 1.6 .1 .97 .97 0 0 1-.4 1.4 .95 .95 0 0 1-1.2-.1 .95 .95 0 0 1-.1-1.2zM112.7 101.3a1.23 1.23 0 0 0 1.8 0M112.7 101.3a1.01 1.01 0 0 1 .9-1.4 1.01 1.01 0 0 1 .9 1.4M112.9 102.9a.97 .97 0 0 1 1.5 0 .97 .97 0 0 1-.4 1.5 .95 .95 0 0 1-1.1-.2 .95 .95 0 0 1-.2-1.2zM112.9 108.2a.97 .97 0 0 1 1.5 .1 .97 .97 0 0 1-.4 1.4 .95 .95 0 0 1-1.1-.1 .95 .95 0 0 1-.2-1.2zM112.9 105.5a.98 .98 0 0 1 1.5 .1 .98 .98 0 0 1-.4 1.5 .96 .96 0 0 1-1.2-.3 .96 .96 0 0 1 .1-1.3zM115 100a1.23 1.23 0 0 0 1.8 0M115 108a1.23 1.23 0 0 0 1.8 0M115 108a1.01 1.01 0 0 1 .9-1.4 1.01 1.01 0 0 1 .9 1.4M115.2 104.2a.98 .98 0 0 1 1.5 0 .98 .98 0 0 1-.4 1.5 .96 .96 0 0 1-1.2-.2 .96 .96 0 0 1 .1-1.3zM115.2 101.5a.97 .97 0 0 1 1.5 .1 .97 .97 0 0 1-.4 1.4 .95 .95 0 0 1-1.1-.1 .95 .95 0 0 1-.2-1.2zM115.2 109.6a.97 .97 0 0 1 1.5 0 .97 .97 0 0 1-.4 1.5 .95 .95 0 0 1-1.1-.2 .95 .95 0 0 1-.2-1.2z"/>
<path d="M117.3 101.3a1.23 1.23 0 0 0 1.8 0M117.3 101.3a1.01 1.01 0 0 1 .9-1.4 1.01 1.01 0 0 1 .9 1.4M117.5 105.5a.98 .98 0 0 1 1.5 .1 .98 .98 0 0 1-.4 1.5 .96 .96 0 0 1-1.2-.3 .96 .96 0 0 1 .1-1.3zM117.5 102.9a.97 .97 0 0 1 1.5 0 .97 .97 0 0 1-.4 1.5 .95 .95 0 0 1-1.1-.2 .95 .95 0 0 1-.2-1.2zM117.5 110.9a.98 .98 0 0 1 1.5 0 .98 .98 0 0 1-.4 1.5 .96 .96 0 0 1-1.2-.2 .96 .96 0 0 1 .1-1.3zM117.5 108.2a.97 .97 0 0 1 1.5 .1 .97 .97 0 0 1-.4 1.4 .95 .95 0 0 1-1.1-.1 .95 .95 0 0 1-.2-1.2zM119.6 108a1.23 1.23 0 0 0 1.9 0M119.6 108a1.01 1.01 0 0 1 .9-1.4 1.01 1.01 0 0 1 1 1.4M119.6 100a1.23 1.23 0 0 0 1.9 0M119.8 104.2a.98 .98 0 0 1 1.5 0 .98 .98 0 0 1-.4 1.5 .96 .96 0 0 1-1.2-.2 .96 .96 0 0 1 .1-1.3zM119.8 101.5a.97 .97 0 0 1 1.5 .1 .97 .97 0 0 1-.4 1.4 .95 .95 0 0 1-1.1-.1 .95 .95 0 0 1-.1-1.2zM119.8 112.2a.98 .98 0 0 1 1.5 .1 .98 .98 0 0 1-.4 1.4 .96 .96 0 0 1-1.2-.2 .96 .96 0 0 1 .1-1.3z"/>
<path d="M119.8 109.6a.97 .97 0 0 1 1.5 0 .97 .97 0 0 1-.4 1.5 .95 .95 0 0 1-1.1-.2 .95 .95 0 0 1-.1-1.2zM121.9 101.3a1.23 1.23 0 0 0 1.9 0M121.9 101.3a1.01 1.01 0 0 1 1-1.4 1.01 1.01 0 0 1 .9 1.4M121.9 114.7a1.23 1.23 0 0 0 1.9 0M121.9 114.7a1.01 1.01 0 0 1 1-1.5 1.01 1.01 0 0 1 .9 1.5M122.1 108.2a.97 .97 0 0 1 1.5 .1 .97 .97 0 0 1-.3 1.4 .95 .95 0 0 1-1.2-.1 .95 .95 0 0 1-.1-1.2zM122.1 105.5a.98 .98 0 0 1 1.5 .1 .98 .98 0 0 1-.3 1.5 .96 .96 0 0 1-1.3-.3 .96 .96 0 0 1 .1-1.3zM122.1 102.9a.97 .97 0 0 1 1.5 0 .97 .97 0 0 1-.3 1.5 .95 .95 0 0 1-1.2-.2 .95 .95 0 0 1-.1-1.2zM122.1 110.9a.98 .98 0 0 1 1.5 0 .98 .98 0 0 1-.3 1.5 .96 .96 0 0 1-1.3-.2 .96 .96 0 0 1 .1-1.3zM124.3 108a1.23 1.23 0 0 0 1.8 0M124.3 108a1.01 1.01 0 0 1 .9-1.4 1.01 1.01 0 0 1 .9 1.4M124.3 100a1.23 1.23 0 0 0 1.8 0"/>
<path d="M124.4 109.6a.97 .97 0 0 1 1.6 0 .97 .97 0 0 1-.4 1.5 .95 .95 0 0 1-1.2-.2 .95 .95 0 0 1-.1-1.2zM124.4 104.2a.98 .98 0 0 1 1.6 0 .98 .98 0 0 1-.4 1.5 .96 .96 0 0 1-1.3-.2 .96 .96 0 0 1 .1-1.3zM124.4 101.5a.97 .97 0 0 1 1.6 .1 .97 .97 0 0 1-.4 1.4 .95 .95 0 0 1-1.2-.1 .95 .95 0 0 1-.1-1.2zM124.4 114.9a.97 .97 0 0 1 1.6 0 .97 .97 0 0 1-.4 1.5 .95 .95 0 0 1-1.2-.2 .95 .95 0 0 1-.1-1.1zM124.4 112.2a.98 .98 0 0 1 1.6 .1 .98 .98 0 0 1-.4 1.4 .96 .96 0 0 1-1.3-.2 .96 .96 0 0 1 .1-1.3zM126.6 101.3a1.23 1.23 0 0 0 1.8 0M126.6 101.3a1.01 1.01 0 0 1 .9-1.4 1.01 1.01 0 0 1 .9 1.4M126.6 114.7a1.23 1.23 0 0 0 1.8 0M126.6 114.7a1.01 1.01 0 0 1 .9-1.5 1.01 1.01 0 0 1 .9 1.5M126.7 110.9a.98 .98 0 0 1 1.6 0 .98 .98 0 0 1-.4 1.5 .96 .96 0 0 1-1.3-.2 .96 .96 0 0 1 .1-1.3zM126.7 108.2a.97 .97 0 0 1 1.6 .1 .97 .97 0 0 1-.4 1.4 .95 .95 0 0 1-1.2-.1 .95 .95 0 0 1-.1-1.2zM126.7 105.5a.98 .98 0 0 1 1.6 .1 .98 .98 0 0 1-.4 1.5 .96 .96 0 0 1-1.3-.3 .96 .96 0 0 1 .1-1.3z"/>
<path d="M126.7 102.9a.97 .97 0 0 1 1.6 0 .97 .97 0 0 1-.4 1.5 .95 .95 0 0 1-1.2-.2 .95 .95 0 0 1-.1-1.2zM128.9 108a1.23 1.23 0 0 0 1.8 0M128.9 108a1.01 1.01 0 0 1 .9-1.4 1.01 1.01 0 0 1 .9 1.4M128.9 100a1.23 1.23 0 0 0 1.8 0M129.1 112.2a.98 .98 0 0 1 1.5 .1 .98 .98 0 0 1-.4 1.4 .96 .96 0 0 1-1.2-.2 .96 .96 0 0 1 .1-1.3zM129.1 109.6a.97 .97 0 0 1 1.5 0 .97 .97 0 0 1-.4 1.5 .95 .95 0 0 1-1.1-.2 .95 .95 0 0 1-.2-1.2zM129.1 104.2a.98 .98 0 0 1 1.5 0 .98 .98 0 0 1-.4 1.5 .96 .96 0 0 1-1.2-.2 .96 .96 0 0 1 .1-1.3zM129.1 101.5a.97 .97 0 0 1 1.5 .1 .97 .97 0 0 1-.4 1.4 .95 .95 0 0 1-1.1-.1 .95 .95 0 0 1-.2-1.2zM131.2 101.3a1.23 1.23 0 0 0 1.8 0M131.2 101.3a1.01 1.01 0 0 1 .9-1.4 1.01 1.01 0 0 1 .9 1.4M131.4 110.9a.98 .98 0 0 1 1.5 0 .98 .98 0 0 1-.4 1.5 .96 .96 0 0 1-1.2-.2 .96 .96 0 0 1 .1-1.3zM131.4 108.2a.97 .97 0 0 1 1.5 .1 .97 .97 0 0 1-.4 1.4 .95 .95 0 0 1-1.1-.1 .95 .95 0 0 1-.1-1.2z"/>
<path d="M131.4 105.5a.98 .98 0 0 1 1.5 .1 .98 .98 0 0 1-.4 1.5 .96 .96 0 0 1-1.2-.3 .96 .96 0 0 1 .1-1.3zM131.4 102.9a.97 .97 0 0 1 1.5 0 .97 .97 0 0 1-.4 1.5 .95 .95 0 0 1-1.1-.2 .95 .95 0 0 1-.1-1.2zM133.5 100a1.23 1.23 0 0 0 1.9 0M133.5 108a1.23 1.23 0 0 0 1.9 0M133.5 108a1.01 1.01 0 0 1 1-1.4 1.01 1.01 0 0 1 .9 1.4M133.7 101.5a.97 .97 0 0 1 1.5 .1 .97 .97 0 0 1-.3 1.4 .95 .95 0 0 1-1.2-.1 .95 .95 0 0 1-.1-1.2zM133.7 109.6a.97 .97 0 0 1 1.5 0 .97 .97 0 0 1-.3 1.5 .95 .95 0 0 1-1.2-.2 .95 .95 0 0 1-.1-1.2zM133.7 104.2a.98 .98 0 0 1 1.5 0 .98 .98 0 0 1-.3 1.5 .96 .96 0 0 1-1.3-.2 .96 .96 0 0 1 .1-1.3zM135.8 101.3a1.23 1.23 0 0 0 1.9 0M135.8 101.3a1.01 1.01 0 0 1 1-1.4 1.01 1.01 0 0 1 .9 1.4M136 102.9a.97 .97 0 0 1 1.5 0 .97 .97 0 0 1-.3 1.5 .95 .95 0 0 1-1.2-.2 .95 .95 0 0 1-.1-1.2zM136 108.2a.97 .97 0 0 1 1.5 .1 .97 .97 0 0 1-.3 1.4 .95 .95 0 0 1-1.2-.1 .95 .95 0 0 1-.1-1.2z"/>
<path d="M136 105.5a.98 .98 0 0 1 1.5 .1 .98 .98 0 0 1-.3 1.5 .96 .96 0 0 1-1.3-.3 .96 .96 0 0 1 .1-1.3zM138.2 100a1.23 1.23 0 0 0 1.8 0M138.2 108a1.23 1.23 0 0 0 1.8 0M138.2 108a1.01 1.01 0 0 1 .9-1.4 1.01 1.01 0 0 1 .9 1.4M138.3 104.2a.98 .98 0 0 1 1.6 0 .98 .98 0 0 1-.4 1.5 .96 .96 0 0 1-1.3-.2 .96 .96 0 0 1 .1-1.3zM138.3 101.5a.97 .97 0 0 1 1.6 .1 .97 .97 0 0 1-.4 1.4 .95 .95 0 0 1-1.2-.1 .95 .95 0 0 1-.1-1.2zM140.5 101.3a1.23 1.23 0 0 0 1.8 0M140.5 101.3a1.01 1.01 0 0 1 .9-1.4 1.01 1.01 0 0 1 .9 1.4M140.7 105.5a.98 .98 0 0 1 1.5 .1 .98 .98 0 0 1-.4 1.5 .96 .96 0 0 1-1.3-.3 .96 .96 0 0 1 .2-1.3zM140.7 102.9a.97 .97 0 0 1 1.5 0 .97 .97 0 0 1-.4 1.5 .95 .95 0 0 1-1.2-.2 .95 .95 0 0 1-.1-1.2zM142.8 100a1.23 1.23 0 0 0 1.8 0M143 104.2a.98 .98 0 0 1 1.5 0 .98 .98 0 0 1-.4 1.5 .96 .96 0 0 1-1.2-.2 .96 .96 0 0 1 .1-1.3z"/>
<path d="M143 101.5a.97 .97 0 0 1 1.5 .1 .97 .97 0 0 1-.4 1.4 .95 .95 0 0 1-1.1-.1 .95 .95 0 0 1-.2-1.2zM145.1 101.3a1.23 1.23 0 0 0 1.8 0M145.1 101.3a1.01 1.01 0 0 1 .9-1.4 1.01 1.01 0 0 1 .9 1.4M145.3 102.9a.97 .97 0 0 1 1.5 0 .97 .97 0 0 1-.4 1.5 .95 .95 0 0 1-1.1-.2 .95 .95 0 0 1-.1-1.2zM147.4 100a1.23 1.23 0 0 0 1.8 0M147.6 101.5a.97 .97 0 0 1 1.5 .1 .97 .97 0 0 1-.4 1.4 .95 .95 0 0 1-1.1-.1 .95 .95 0 0 1-.1-1.2zM149.8 101.3a1.23 1.23 0 0 0 1.8 0M149.8 101.3a1.01 1.01 0 0 1 .9-1.4 1.01 1.01 0 0 1 .9 1.4M152.1 100a1.23 1.23 0 0 0 1.8 0M47.4 131.7l43 24.7v1.5l-43-24.7zM48.4 131.1l-1 .6 3 1.7-3-1.7M55.5 132.6a10.9 10.9 0 0 0-5.1 .8"/>
<path d="M55.5 130.7l-5.3 .1-1.8 .3M58.2 126.6l30.9-17.8h4.7l30.9 17.8 2.6 3v4.1l-32.4 18.7h-6.9l-32.5-18.7M58.2 129.3v-2.7l-2.7 3v4.1M58.2 129.3l-2.7 4.4M58.2 129.3l30.9 17.9M124.7 126.6v2.7l2.6 4.4M124.7 129.3l-30.9 17.9 1.1 5.2M90.4 156.4a2.33 2.33 0 0 1 2.1 0M90.4 157.9a2.33 2.33 0 0 1 2.1 0M92.5 156.4l41.9-24.1a.65 .65 0 0 1-.4-.6 .65 .65 0 0 1 .4-.7v2.8l-41.9 24.1zM93.8 147.2h-4.7l-1.1 5.2"/>
</g>
<path d="M26.1 50.9h163.7M26.2 50.8v9.7M189.7 50.8v9.7M26.1 60.4h163.7" fill="none" stroke="#000" stroke-width=".2"/>
<g fill="none" stroke="#000" stroke-width=".36">
<path d="M57.1 167.6h100.9v54.4h-100.9zM57.1 179.3h100.9M57.1 175.4h100.9M57.1 171.5h100.9M101.2 175.4v46.6M110.4 167.6v54.4M126.3 171.5v3.9M142.1 171.5v3.9M57.1 187.1h100.9M57.1 183.2h100.9M57.1 198.7h100.9M57.1 190.9h100.9"/>
<path d="M57.1 194.8h100.9M126.3 183.2v11.6M126.3 198.7v3.9M142.1 183.2v11.6M142.1 198.7v3.9M57.1 210.4h100.9M57.1 206.5h100.9M57.1 218.1h100.9M57.1 202.6h100.9M57.1 214.3h100.9M126.3 210.4v3.9M126.3 218.1v3.9"/>
<path d="M142.1 210.4v3.9M142.1 218.1v3.9"/>
</g>
<g font-size="3.9">
<text x="26.4" y="43.5">289-Ball Plastic Ball Grid Array Package (ACA) - 19x19x2.36 mm Body [PBGA]</text>
<text x="26.4" y="48.1">Micrel Legacy Package PBGA19x19-289L</text>
</g>
<g font-size="3.2">
<text x="28.4" y="54.7">Note:</text>
<text x="41.1" y="58.3">http://www.microchip.com/packaging</text>
<text x="41.1" y="54.7">For the most current package drawings, please see the Microchip Packaging Specification located at</text>
</g>
<g font-size="2.9">
<text x="102.9" y="170.6">Units</text>
<text x="124.6" y="170.6">MILLIMETERS</text>
<text x="58" y="178.4">Number of Terminals</text>
<text x="87.6" y="174.5">Dimension Limits</text>
<text x="104.8" y="178.4">N</text>
<text x="115.7" y="174.5">MIN</text>
<text x="130.8" y="174.5">NOM</text>
<text x="131.8" y="178.4">289</text>
<text x="147" y="174.5">MAX</text>
<text x="58" y="182.3">Pitch</text>
<text x="105" y="182">e</text>
<text x="128" y="182.3">1.00 BSC</text>
<text x="58" y="186.2">Overall Height</text>
<text x="58" y="190">Ball Height</text>
<text x="104.1" y="190">A1</text>
<text x="104.8" y="186.2">A</text>
<text x="115.5" y="190">0.43</text>
<text x="117.5" y="186.2">–</text>
<text x="131.4" y="186.2">2.21</text>
<text x="131.4" y="190">0.48</text>
<text x="147.3" y="186.2">2.36</text>
<text x="147.3" y="190">0.53</text>
<text x="58" y="197.8">Overall Length</text>
<text x="58" y="193.9">Package Thickness</text>
<text x="104.1" y="193.9">A2</text>
<text x="104.8" y="197.8">D</text>
<text x="115.5" y="193.9">1.63</text>
<text x="127.3" y="197.8">19.00 BSC</text>
<text x="133.4" y="193.9">–</text>
<text x="147.3" y="193.9">1.83</text>
<text x="58" y="201.7">Mold Cap Length</text>
<text x="104" y="201.7">D1</text>
<text x="114.7" y="201.7">16.90</text>
<text x="130.6" y="201.7">17.00</text>
<text x="146.5" y="201.7">17.10</text>
<text x="58" y="205.6">Ball Array Length</text>
<text x="58" y="209.5">Overall Width</text>
<text x="104" y="205.6">D2</text>
<text x="104.8" y="209.5">E</text>
<text x="127.3" y="205.6">16.00 BSC</text>
<text x="127.3" y="209.5">19.00 BSC</text>
<text x="58" y="213.4">Mold Cap Width</text>
<text x="104" y="213.4">E1</text>
<text x="114.7" y="213.4">16.90</text>
<text x="130.6" y="213.4">17.00</text>
<text x="146.5" y="213.4">17.10</text>
<text x="58" y="221.1">Ball Diameter</text>
<text x="58" y="217.2">Ball Array Width</text>
<text x="104" y="217.2">E2</text>
<text x="105" y="221.1">b</text>
<text x="115.5" y="221.1">0.58</text>
<text x="127.3" y="217.2">16.00 BSC</text>
<text x="131.4" y="221.1">0.60</text>
<text x="147.3" y="221.1">0.62</text>
<text x="32.9" y="227.7">Notes:</text>
<text x="32.9" y="232.3">1. Pin 1 visual index feature may vary, but must be located within the hatched area.</text>
<text x="32.9" y="235.6">2. Dimensioning and tolerancing per ASME Y14.5M</text>
<text x="42.5" y="238.9">BSC: Basic Dimension. Theoretically exact value shown without tolerances.</text>
<text x="42.5" y="242.2">REF: Reference Dimension, usually without tolerance, for information purposes only.</text>
<text x="108.1" y="251.7">Microchip Technology Drawing C04-1087 Rev A Sheet 2 of 2</text>
<text x="26.6" y="261.3">© 2022 Microchip Technology Inc.</text>
</g>
</svg>
